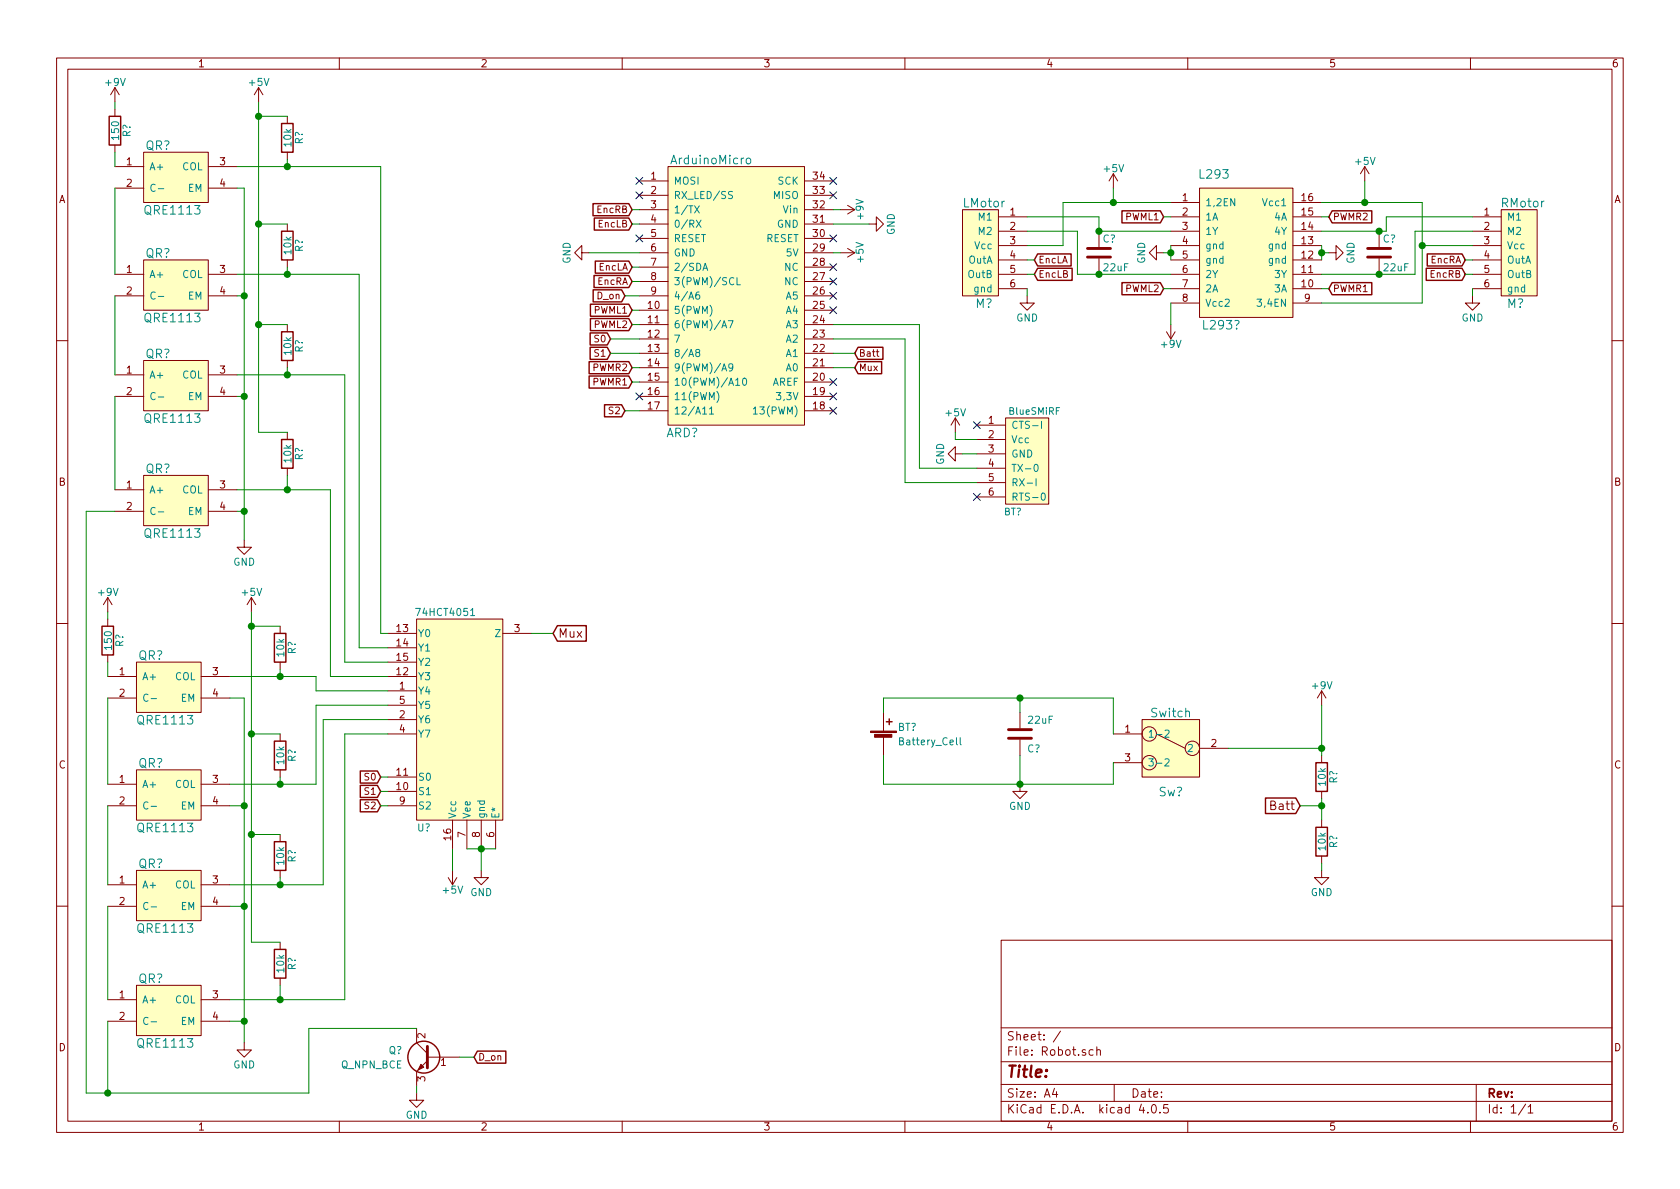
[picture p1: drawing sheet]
<svg xmlns="http://www.w3.org/2000/svg" width="297mm" height="210mm" viewBox="0 0 297 210" stroke-linecap="round" stroke-linejoin="round" font-family="sans-serif">
<g fill="none" stroke="#840000" stroke-width=".18">
<path d="M10 10.3h277v189.9h-277zM12 12.2h273v186.1h-273zM20.3 15.5l-.7 1.3M20.3 15.5v2.5M20.3 19.3v1.3M20.3 15.5l.8 1.3M45.7 15.5l-.7 1.3M45.7 15.5v2.5M45.7 15.5l.8 1.3M60 10.3v1.9M110 10.3v1.9M160 10.3v1.9"/>
<path d="M210 10.3v1.9M260 10.3v1.9M20.3 29.5h5.1M20.3 33.3h5.1M20.3 25.6v1.3M25.4 26.9h11.4v8.9h-11.4zM36.8 29.5h5.1M36.8 33.3h5.1M50.8 20.6v1.2M50.8 26.9v1.3M50.8 39.6v1.3M113 32h5.1"/>
<path d="M113 34.5h5.1M113 37.1h5.1M113 39.6h5.1M118.1 29.5h24.1v45.7h-24.1zM142.2 33.3h.1M142.2 32h5.1M142.2 34.5h5.1M142.2 37.1h5.1M142.2 39.6h5.1M148.6 37.1h2.5M149.9 36.3l1.2 .8M151.1 37.1l-1.2 .7"/>
<path d="M153.7 39.6h1.2v-1.3l1.3 1.3-1.3 1.3v-1.3M170.2 37.1h6.3v15.2h-6.3zM176.5 38.3h5.1M196.8 30.7l-.7 1.3M196.8 30.7v2.6M196.8 30.7l.8 1.3M207 35.8h5.1M207 38.3h5.1M212.1 33.3h16.5v22.8h-16.5zM228.6 35.8h5.1M228.6 38.3h5.1M241.3 29.5l-.8 1.2"/>
<path d="M241.3 29.5v2.5M241.3 29.5l.8 1.2M260.3 38.3h5.1M265.4 37.1h6.4v15.2h-6.4zM20.3 48.5h5.1M20.3 52.3h5.1M25.4 46h11.4v8.9h-11.4zM36.8 48.5h5.1M36.8 52.3h5.1M50.8 46v1.2M50.8 57.4v1.3M102.9 44.7v-1.3l-1.3 1.3 1.3 1.3v-1.3h1.2"/>
<path d="M113 52.3h5.1M113 42.2h5.1M113 44.7h5.1M113 47.2h5.1M113 49.8h5.1M113 54.9h5.1M113 57.4h5.1M113 59.9h5.1M142.2 43.4h.1M142.2 52.3h5.1M142.2 42.2h5.1M142.2 44.7h5.1"/>
<path d="M142.2 47.2h5.1M142.2 49.8h5.1M142.2 54.9h5.1M142.2 57.4h5.1M142.2 59.9h5.1M148.6 44.7h2.5M149.9 43.9l1.2 .8M151.1 44.7l-1.2 .8M176.5 48.5h5.1M176.5 40.9h5.1M176.5 43.4h5.1M176.5 46h5.1"/>
<path d="M176.5 51h5.1M181.6 52.3v1.3h1.3l-1.3 1.3-1.3-1.3h1.3M194.3 40.9v2.8M194.3 45.7v2.8M204.5 44.7v-1.3l-1.3 1.3 1.3 1.3v-1.3h1.2M206.2 58.7l.8 1.2M207 48.5h5.1M207 40.9h5.1M207 43.4h5.1M207 46h5.1M207 51h5.1M207 53.6h5.1"/>
<path d="M207 57.4v2.5M207.8 58.7l-.8 1.2M228.6 48.5h5.1M228.6 40.9h5.1M228.6 43.4h5.1M228.6 46h5.1M228.6 51h5.1M228.6 53.6h5.1M234.9 44.7h1.3v-1.3l1.3 1.3-1.3 1.3v-1.3M243.8 40.9v2.8M243.8 45.7v2.8M260.3 52.3v1.3h1.3l-1.3 1.3-1.2-1.3h1.2"/>
<path d="M260.3 48.5h5.1M260.3 40.9h5.1M260.3 43.4h5.1M260.3 46h5.1M260.3 51h5.1M10 60.2h2M20.3 66.3h5.1M20.3 70.1h5.1M25.4 63.7h11.4v8.9h-11.4zM36.8 66.3h5.1M36.8 70.1h5.1M50.8 63.7v1.3"/>
<path d="M50.8 76.4v1.3M113 70.1h5.1M113 67.6h5.1M113 65h5.1M113 62.5h5.1M113 72.6h5.1M142.2 70.1h5.1M142.2 67.6h5.1M142.2 65h5.1M142.2 62.5h5.1M142.2 72.6h5.1M154.9 62.2h.5"/>
<path d="M155.1 61.8v1l.3 .2M168.9 73.9l.8 1.3M168.9 73.9v2.5M168.9 73.9l-.8 1.3M172.7 75.2h5.1M172.7 77.7h5.1M177.8 73.9h7.6v15.2h-7.6zM285 60.2h2M20.3 86.6h5.1M20.3 90.4h5.1M25.4 84.1h11.4v8.9h-11.4zM36.8 86.6h5.1"/>
<path d="M36.8 90.4h5.1M43.2 95.5v1.3h1.2l-1.2 1.2-1.3-1.2h1.3M50.8 82.8v1.3M168.9 80.3v1.2l-1.3-1.2 1.3-1.3v1.3h1.3M172.7 80.3h5.1M172.7 82.8h5.1M172.7 85.3h5.1M172.7 87.9h5.1M10 110.3h2M19 119.6h5.1M19 105.7l-.7 1.2M19 105.7v2.5"/>
<path d="M19 109.5v1.2M19 115.8v1.3M19 105.7l.8 1.2M24.1 117.1h11.5v8.9h-11.5zM35.6 119.6h5M44.4 105.7l-.7 1.2M44.4 105.7v2.5M44.4 105.7l.8 1.2M49.5 110.7v1.3M49.5 117.1v1.3M68.6 119.6h5.1M68.6 112h5.1"/>
<path d="M68.6 114.5h5.1M68.6 117.1h5.1M73.7 109.5h15.2v35.5h-15.2zM88.9 112h5.1M285 110.3h2M19 138.7h5.1M19 123.4h5.1M24.1 136.1h11.5v8.9h-11.5zM35.6 138.7h5M35.6 123.4h5M49.5 129.8v1.3M49.5 136.1v1.3"/>
<path d="M68.6 122.2h5.1M68.6 127.2h5.1M68.6 129.8h5.1M68.6 124.7h5.1M68.6 139.9h5.1M68.6 137.4h5.1M156.2 126v3.3M156.2 130.3v3.3M180.3 138.7v1.2h1.3l-1.3 1.3-1.2-1.3h1.2M180.3 126v2.8M180.3 130.8v2.8M196.8 129.8h5.1"/>
<path d="M196.8 134.9h5.1M201.9 127.2h10.2v10.2h-10.2zM204.5 129.8l5 2.5M210.8 127.2h.1M212.1 132.3h5.1M233.7 122.2l-.8 1.2M233.7 122.2v2.5M233.7 133.6v1.3M233.7 139.9v1.3M233.7 122.2l.7 1.2M19 142.5h5.1M19 156.5h5.1"/>
<path d="M24.1 153.9h11.5v8.9h-11.5zM35.6 142.5h5M35.6 156.5h5M49.5 147.6v1.2M49.5 153.9v1.3M68.6 142.5h5.1M79.2 155.2l.8 1.3M80 145v5.1M80 153.9v2.6M80.8 155.2l-.8 1.3M82.5 145v5.1M85.1 153.9v1.3h1.3l-1.3 1.3-1.3-1.3h1.3"/>
<path d="M85.1 145v5.1M87.6 145v5.1M233.7 153.9v1.3h1.2l-1.2 1.3-1.3-1.3h1.3M233.7 145v1.3M233.7 151.4v1.2M10 160.2h2M19 160.3h5.1M19 176.8h5.1M24.1 174.2h11.5v8.9h-11.5zM35.6 160.3h5M35.6 176.8h5M49.5 166.6v1.3"/>
<path d="M49.5 173v1.2M177 166.3h108v32h-108zM285 160.2h2M19 180.6h5.1M35.6 180.6h5M43.2 184.4v1.3h1.2l-1.2 1.2-1.3-1.2h1.3M60 198.3v1.9M73.7 193.3v1.3h1.2l-1.2 1.2-1.3-1.2h1.3M73.7 181.9v2.5l1.9 1.9M75.6 187.6l-1.9 1.9v2.5M75.6 186.9h5.7M110 198.3v1.9"/>
<path d="M160 198.3v1.9M177 194.8h108M177 191.8h108M177 187.8h108M177 181.8h108M186.4 192.5l-.3 1h.9M186.8 193v1M187.5 182.3l-1.3 2M193.3 185.7l-.5-.1-.2 .3v.6l.2 .1 .5-.1M193.9 185.7l.2-.1 .4 .1 .1 .9M193.9 185.1v1.5M197 191.8v3"/>
<path d="M201.8 195.2l-.4 1.1h1M202.9 196.7v.1M203.8 195.4l.1-.1a.81 .81 0 0 1 .6 .6 .81 .81 0 0 1-.3 .8l-.1 .1a.8 .8 0 0 1-.6-.6 .8 .8 0 0 1 .3-.8zM205.1 196.7v.1M206.5 195.3h-.7l-.1 .7 .2-.1 .5 .1 .2 .2-.1 .5-.2 .1-.6-.1M210 198.3v1.9M260 198.3v1.9M261 191.8v6.5M269.7 195.2l-1.2 2M270.2 195.8l.4-.5v1.5M270.2 196.8h.8"/>
<circle cx="203.2" cy="129.8" r="1.27"/>
<circle cx="203.2" cy="134.9" r="1.27"/>
<circle cx="210.8" cy="132.3" r="1.27"/>
</g>
<g fill="#ffffc2" stroke="#ffffc2" stroke-width=".18">
<path d="M24.1 136.1h11.5v8.9h-11.5z"/>
<path d="M24.1 153.9h11.5v8.9h-11.5z"/>
<path d="M24.1 174.2h11.5v8.9h-11.5z"/>
<path d="M24.1 117.1h11.5v8.9h-11.5z"/>
<path d="M25.4 46h11.4v8.9h-11.4z"/>
<path d="M25.4 63.7h11.4v8.9h-11.4z"/>
<path d="M25.4 84.1h11.4v8.9h-11.4z"/>
<path d="M25.4 26.9h11.4v8.9h-11.4z"/>
<path d="M118.1 29.5h24.1v45.7h-24.1z"/>
<path d="M73.7 109.5h15.2v35.5h-15.2z"/>
<path d="M212.1 33.3h16.5v22.8h-16.5z"/>
<path d="M265.4 37.1h6.4v15.2h-6.4z"/>
<path d="M170.2 37.1h6.3v15.2h-6.3z"/>
<path d="M177.8 73.9h7.6v15.2h-7.6z"/>
<path d="M201.9 127.2h10.2v10.2h-10.2z"/>
</g>
<g fill="none" stroke="#008484" stroke-width=".18">
<path d="M27.4 32.7a.5 .5 0 0 0-.6 0 .5 .5 0 0 0-.1 .6l.1 .3a.41 .41 0 0 0 .6 .1M28 33.4h1M122.8 36.4l.8 1.3M123.1 38.9l.9 1.3M123.6 36.4l-.8 1.3M124 38.9l-.9 1.3M129.5 33.9h-.5l-.2 .2 .1 .3 .6 .2v.4l-.2 .1-.5-.1M132 28.1l.2-.1 .5 .1v.6l-.1 .2-.4 .1-.2-.2zM27.4 51.7a.5 .5 0 0 0-.6 0 .5 .5 0 0 0-.1 .6l.1 .4a.41 .41 0 0 0 .6 .1M28 52.4h1M123.6 51.6a.47 .47 0 0 0-.6 .6l.1 .6 .4 .1 .2-.1v-.5l-.1-.1-.4-.1-.2 .2M124.3 47.8l.4-1.2 .4 1.2"/>
<path d="M124.4 47.4h.6M128.8 56.7h.8l-.5 1.3M130.3 49.1v1.3h.6M27.4 69.5a.5 .5 0 0 0-.6 0 .5 .5 0 0 0-.1 .6l.1 .4a.41 .41 0 0 0 .6 .1M28 70.2h1M123.2 62.3l-.2-.2 .1-.2 .1-.1 .5 .1v.3l-.6 .2-.1 .2 .1 .3 .1 .2h.3l.2-.3v-.3l-.2-.2M125.5 72.3l.3-.3v1.2M125.5 73.2h.7M126.7 69.2a1.51 1.51 0 0 1 0 2M129.6 64.9l-.3 .2h-.2l-.2-.2 .1-.5 .3-.1 .3 .3a.84 .84 0 0 1-.4 1h-.2M130.1 68.1h.7M131.4 67l.2-.1a.67 .67 0 0 1 .4 .6 .67 .67 0 0 1-.4 .6l-.2-.1-.1-.3z"/>
<path d="M133.2 72.3l.4-.3v1.2M133.2 73.2h.7M184.1 74.5v1.3M27.4 89.8a.5 .5 0 0 0-.6 0 .5 .5 0 0 0-.1 .6l.1 .4a.41 .41 0 0 0 .6 .1M28 90.5h1M182.9 82.2l.2-.1a.67 .67 0 0 1 .5 .6 .67 .67 0 0 1-.5 .7l-.2-.1-.1-.4zM183.2 84.7v1.2M184.2 87.3l.2-.1a.67 .67 0 0 1 .4 .6 .67 .67 0 0 1-.4 .7l-.2-.2-.1-.3zM83.2 108.9h.7M26.2 122.9a.5 .5 0 0 0-.7 0 .5 .5 0 0 0-.1 .6l.1 .3a.41 .41 0 0 0 .7 .1M26.7 123.5h1M169.8 130.4v1.1l.2 .2"/>
<path d="M206 129.2l.5-.1 .2 .1v.3l-.8 .9h.8M206 134.3l.5-.1 .2 .1v.2l-.8 1h.8M26.2 141.9a.5 .5 0 0 0-.7 0 .5 .5 0 0 0-.1 .6l.1 .4a.41 .41 0 0 0 .7 0M26.2 159.7a.5 .5 0 0 0-.7 0 .5 .5 0 0 0-.1 .6l.1 .3a.41 .41 0 0 0 .7 .1M26.7 142.6h1M26.7 160.4h1M26.2 180a.5 .5 0 0 0-.7 0 .5 .5 0 0 0-.1 .6l.1 .4a.41 .41 0 0 0 .7 0M26.7 180.7h1"/>
</g>
<g fill="none" stroke="#840000" stroke-width=".25">
<path d="M19.3 20.6h2v5h-2zM49.8 21.8h2v5.1h-2zM104.9 36h6.3l.6 1.1-.6 1h-6.3zM105.1 38.6h6.1l.6 1-.6 1.1h-6.1zM198.4 37.3h6.8l.5 1-.5 1.1h-6.8zM235.5 37.3h7v2.1h-7l-.6-1.1zM49.8 40.9h2v5.1h-2zM49.8 58.7h2v5h-2zM104.3 58.9h3.1l.5 1-.5 1.1h-3.1zM104.4 53.8h6.8l.6 1.1-.6 1h-6.8zM104.4 56.3h6.8l.6 1.1-.6 1.1h-6.8zM104.9 51.3h5l.6 1-.6 1.1h-5z"/>
<path d="M105 48.7h6.2l.6 1.1-.6 1h-6.2zM105.3 46.2h5.9l.6 1-.6 1.1h-5.9zM183.5 44.9h5.9v2.1h-5.9l-.6-1zM183.5 47.4h6.1v2.2h-6.1l-.6-1.1zM198.4 50h6.8l.5 1-.5 1.1h-6.8zM235.5 50h7v2.1h-7l-.6-1.1zM252.2 47.4h6.3l.6 1.1-.6 1.1h-6.3zM252.3 44.9h6.2l.6 1.1-.6 1h-6.2zM49.8 77.7h2v5.1h-2zM104.2 64h7l.6 1-.6 1.1h-7zM104.2 66.5h7l.6 1.1-.6 1h-7zM104.3 61.4h3.1l.5 1.1-.5 1h-3.1z"/>
<path d="M106.9 71.6h3l.6 1-.6 1.1h-3zM151.7 64h4.2v2.1h-4.2l-.6-1.1zM151.7 61.4h4.4v2.1h-4.4l-.6-1zM18 110.7h2.1v5.1h-2.1zM48.5 112h2v5.1h-2zM98.6 110.6h5.1v2.8h-5.1l-.8-1.4zM48.5 131.1h2v5h-2zM63.7 136.3h3l.6 1.1-.6 1.1h-3zM63.7 138.9h3l.6 1-.6 1.1h-3zM156.7 127.6h1M157.2 127.1v1M232.7 134.9h2v5h-2z"/>
<path d="M48.5 148.8h2v5.1h-2zM63.7 141.4h3l.6 1.1-.6 1.1h-3zM223.7 141.1h5.4l.8 1.4-.8 1.4h-5.4zM232.7 146.3h2v5.1h-2zM48.5 167.9h2v5.1h-2zM84.4 185.9h5v2.1h-5l-.6-1.1z"/>
<circle cx="74.9" cy="186.9" r="2.82"/>
</g>
<g fill="none" stroke="#008400" stroke-width=".18">
<path d="M20.3 18v1.3M45.7 18v58.4h5.1M20.3 26.9v2.6M20.3 33.3v15.2M41.9 33.3h1.3v62.2M41.9 29.5h25.4v82.5h1.3M45.7 20.6h5.1M45.7 39.6h5.1M50.8 28.2v1.3M111.8 39.6h1.2M111.8 37.1h1.2M147.3 39.6h6.4"/>
<path d="M147.3 37.1h1.3M181.6 38.3h12.7v2.6h12.7M196.8 33.3v2.5M205.7 38.3h1.3M207 35.8h-19v7.6h-6.4M233.7 35.8h17.8v17.8h-17.8M233.7 38.3h1.2M241.3 32v3.8M260.3 38.3h-15.2v2.6h-11.4M20.3 52.3v14M41.9 52.3h1.3M41.9 48.5h21.6v66h5.1"/>
<path d="M45.7 57.4h5.1M50.8 47.2v1.3M104.1 44.7h8.9M107.9 59.9h5.1M110.5 52.3h2.5M111.8 57.4h1.2M111.8 54.9h1.2M111.8 47.2h1.2M111.8 49.8h1.2M147.3 57.4h15.3v25.4h10.1M147.3 59.9h12.7v25.4h12.7M147.3 44.7h1.3"/>
<path d="M181.6 48.5h1.3M181.6 40.9h8.9v7.6h16.5M181.6 51v1.3M181.6 46h1.3M205.7 44.7h1.3M205.7 51h1.3M207 43.4v2.6M207 53.6v3.8M233.7 44.7h1.2M233.7 51h1.2M233.7 43.4v2.6M251.5 43.4h8.8"/>
<path d="M259.1 48.5h1.2M259.1 46h1.2M260.3 40.9h-10.1v7.6h-16.5M260.3 51v1.3M20.3 70.1v16.5M41.9 70.1h1.3M41.9 66.3h19.1v50.8h7.6M50.8 65v1.3M107.9 62.5h5.1M110.5 72.6h2.5M111.8 65h1.2M111.8 67.6h1.2"/>
<path d="M147.3 65h3.8M147.3 62.5h3.8M168.9 76.4v1.3h3.8M20.3 90.4h-5.1v102.9h39.4v-11.4h19.1M41.9 90.4h1.3M41.9 86.6h16.5v33h10.2M50.8 84.1v2.5M170.2 80.3h2.5M19 108.2v1.3M19 117.1v2.5M40.6 119.6h15.3v2.6h12.7M44.4 108.2v58.4h5.1"/>
<path d="M44.4 110.7h5.1M49.5 118.4v1.2M94 112h3.8M19 123.4v15.3M40.6 123.4h2.6v61M44.4 129.8h5.1M49.5 137.4v1.3M67.3 137.4h1.3M67.3 139.9h1.3M68.6 129.8h-7.6v47h-20.4M68.6 127.2h-11.5v29.3h-16.5M68.6 124.7h-12.7v14h-15.3"/>
<path d="M156.2 126v-2.6h40.6v6.4M156.2 133.6v5.1h40.6v-3.8M180.3 123.4v2.6M180.3 133.6v5.1M217.2 132.3h16.5M233.7 124.7v8.9M19 142.5v14M40.6 142.5h2.6M44.4 147.6h5.1M49.5 155.2v1.3M67.3 142.5h1.3M80 150.1v3.8"/>
<path d="M82.5 150.1h5.1M85.1 150.1v3.8M229.9 142.5h3.8M233.7 141.2v3.8M233.7 152.6v1.3M19 160.3v16.5M40.6 160.3h2.6M49.5 174.2v2.6M19 180.6v12.7M40.6 180.6h2.6M73.7 192v1.3M81.3 186.9h2.5"/>
</g>
<g fill="#008400" stroke="#008400" stroke-width=".25">
<circle cx="43.2" cy="52.3" r=".51"/>
<circle cx="43.2" cy="70.1" r=".51"/>
<circle cx="43.2" cy="90.4" r=".51"/>
<circle cx="43.2" cy="142.5" r=".51"/>
<circle cx="43.2" cy="160.3" r=".51"/>
<circle cx="43.2" cy="180.6" r=".51"/>
<circle cx="50.8" cy="86.6" r=".51"/>
<circle cx="45.7" cy="57.4" r=".51"/>
<circle cx="50.8" cy="66.3" r=".51"/>
<circle cx="50.8" cy="48.5" r=".51"/>
<circle cx="45.7" cy="20.6" r=".51"/>
<circle cx="45.7" cy="39.6" r=".51"/>
<circle cx="49.5" cy="176.8" r=".51"/>
<circle cx="44.5" cy="147.6" r=".51"/>
<circle cx="44.5" cy="129.8" r=".51"/>
<circle cx="44.5" cy="110.7" r=".51"/>
<circle cx="49.5" cy="119.6" r=".51"/>
<circle cx="49.5" cy="138.7" r=".51"/>
<circle cx="49.5" cy="156.5" r=".51"/>
<circle cx="19" cy="193.3" r=".51"/>
<circle cx="85.1" cy="150.1" r=".51"/>
<circle cx="241.3" cy="35.8" r=".51"/>
<circle cx="196.9" cy="35.8" r=".51"/>
<circle cx="207" cy="44.7" r=".51"/>
<circle cx="233.7" cy="44.7" r=".51"/>
<circle cx="194.3" cy="40.9" r=".51"/>
<circle cx="194.3" cy="48.5" r=".51"/>
<circle cx="243.8" cy="40.9" r=".51"/>
<circle cx="243.8" cy="48.5" r=".51"/>
<circle cx="251.5" cy="43.4" r=".51"/>
<circle cx="50.8" cy="29.5" r=".51"/>
<circle cx="180.3" cy="123.4" r=".51"/>
<circle cx="180.3" cy="138.7" r=".51"/>
<circle cx="233.7" cy="132.3" r=".51"/>
<circle cx="233.7" cy="142.5" r=".51"/>
</g>
<path d="M192.3 45.5h4M192.3 43.9h4M241.8 45.5h4.1M241.8 43.9h4.1M178.3 130.6h4.1M178.3 129h4.1M75.6 185v3.8" fill="none" stroke="#840000" stroke-width=".51"/>
<g fill="#840000" stroke="#840000" stroke-width=".18">
<path d="M74.4 188.2l.5 .5-1 .5z"/>
<path d="M153.9 129.3h4.6v.2h-4.6z"/>
<path d="M154.6 129.9h3.1v.5h-3.1z"/>
</g>
<g fill="none" stroke="#000084" stroke-width=".18">
<path d="M112.4 31.4l1.2 1.2M112.4 33.9l1.2 1.2M113.6 31.4l-1.2 1.2M113.6 33.9l-1.2 1.2M146.7 33.9l1.2 1.2M146.7 31.4l1.2 1.2M147.9 33.9l-1.2 1.2M147.9 31.4l-1.2 1.2M112.4 41.5l1.2 1.3M113.6 41.5l-1.2 1.3M146.7 54.2l1.2 1.3M146.7 51.7l1.2 1.2"/>
<path d="M146.7 49.2l1.2 1.2M146.7 46.6l1.2 1.2M146.7 41.5l1.2 1.3M147.9 54.2l-1.2 1.3M147.9 51.7l-1.2 1.2M147.9 49.2l-1.2 1.2M147.9 46.6l-1.2 1.2M147.9 41.5l-1.2 1.3M112.4 69.5l1.2 1.2M113.6 69.5l-1.2 1.2M146.7 72l1.2 1.2M146.7 69.5l1.2 1.2"/>
<path d="M146.7 66.9l1.2 1.3M147.9 72l-1.2 1.2M147.9 69.5l-1.2 1.2M147.9 66.9l-1.2 1.3M172.1 74.6l1.2 1.2M173.3 74.6l-1.2 1.2M172.1 87.3l1.2 1.2M173.3 87.3l-1.2 1.2"/>
</g>
<text font-size="2.8" fill="#840000" x="178" y="190.5">Title:</text>
<g font-size="2.1" fill="#008484">
<text x="25.7" y="26.5">QR?</text>
<text x="118.8" y="29.1">ArduinoMicro</text>
<text x="212.2" y="31.6">L293</text>
<text x="25.8" y="37.9">QRE1113</text>
<text x="170.4" y="36.7">LMotor</text>
<text x="265.5" y="36.7">RMotor</text>
<text x="25.7" y="45.6">QR?</text>
<text x="25.8" y="57">QRE1113</text>
<text x="172.5" y="54.5">M?</text>
<text x="212.8" y="58.3">L293?</text>
<text x="266.4" y="54.5">M?</text>
<text x="25.7" y="63.3">QR?</text>
<text x="25.8" y="74.8">QRE1113</text>
<text x="117.7" y="77.3">ARD?</text>
<text x="25.7" y="83.7">QR?</text>
<text x="25.8" y="95.1">QRE1113</text>
<text x="24.4" y="116.7">QR?</text>
<text x="24.6" y="128.1">QRE1113</text>
<text x="203.6" y="126.8">Switch</text>
<text x="24.4" y="135.7">QR?</text>
<text x="204.8" y="140.8">Sw?</text>
<text x="24.6" y="147.2">QRE1113</text>
<text x="24.4" y="153.5">QR?</text>
<text x="24.6" y="164.9">QRE1113</text>
<text x="24.4" y="173.8">QR?</text>
<text x="24.6" y="185.3">QRE1113</text>
</g>
<g font-size="2.1" fill="#840000">
<text x="98.7" y="112.8">Mux</text>
<text x="224.8" y="143.3">Batt</text>
<text x="178" y="184">Sheet: /</text>
<text x="178" y="186.7">File: Robot.sch</text>
<text x="178" y="196.9">KiCad E.D.A. kicad 4.0.5</text>
<text x="178" y="194.1">Size: A4</text>
<text x="200" y="194.1">Date:</text>
<text x="263" y="194.1">Rev:</text>
<text x="263" y="196.9">Id: 1/1</text>
</g>
<g font-size="1.8" fill="#840000">
<text x="35" y="11.9">1</text>
<text x="85" y="11.9">2</text>
<text x="135" y="11.9">3</text>
<text x="185" y="11.9">4</text>
<text x="235" y="11.9">5</text>
<text x="285" y="11.9">6</text>
<text x="22.4" y="29.2">1</text>
<text x="38.9" y="29.2">3</text>
<text x="10.4" y="35.9">A</text>
<text x="22.4" y="33">2</text>
<text x="38.9" y="33">4</text>
<text x="115.1" y="31.7">1</text>
<text x="115.1" y="34.3">2</text>
<text x="143.8" y="34.3">33</text>
<text x="143.8" y="31.7">34</text>
<text x="209.1" y="35.6">1</text>
<text x="230.2" y="35.6">16</text>
<text x="285.4" y="35.9">A</text>
<text x="115.1" y="36.8">3</text>
<text x="115.1" y="39.4">4</text>
<text x="115.1" y="41.9">5</text>
<text x="143.8" y="41.9">30</text>
<text x="143.8" y="39.4">31</text>
<text x="143.8" y="36.8">32</text>
<text x="178.6" y="38.1">1</text>
<text x="178.6" y="40.6">2</text>
<text x="209.1" y="38.1">2</text>
<text x="209.1" y="40.6">3</text>
<text x="230.2" y="40.6">14</text>
<text x="230.2" y="38.1">15</text>
<text x="262.4" y="38.1">1</text>
<text x="262.4" y="40.6">2</text>
<text x="115.1" y="44.4">6</text>
<text x="115.1" y="47">7</text>
<text x="143.8" y="47">28</text>
<text x="143.8" y="44.4">29</text>
<text x="178.6" y="43.2">3</text>
<text x="178.6" y="45.7">4</text>
<text x="209.1" y="43.2">4</text>
<text x="209.1" y="45.7">5</text>
<text x="230.2" y="45.7">12</text>
<text x="230.2" y="43.2">13</text>
<text x="262.4" y="43.2">3</text>
<text x="262.4" y="45.7">4</text>
<text x="22.4" y="48.3">1</text>
<text x="22.4" y="52.1">2</text>
<text x="38.9" y="48.3">3</text>
<text x="38.9" y="52.1">4</text>
<text x="115.1" y="49.5">8</text>
<text x="115.1" y="52.1">9</text>
<text x="143.8" y="52.1">26</text>
<text x="143.8" y="49.5">27</text>
<text x="178.6" y="48.3">5</text>
<text x="178.6" y="50.8">6</text>
<text x="209.1" y="48.3">6</text>
<text x="209.1" y="50.8">7</text>
<text x="209.1" y="53.3">8</text>
<text x="230.2" y="50.8">10</text>
<text x="230.2" y="48.3">11</text>
<text x="230.7" y="53.3">9</text>
<text x="262.4" y="48.3">5</text>
<text x="262.4" y="50.8">6</text>
<text x="114.6" y="54.6">10</text>
<text x="114.6" y="57.1">11</text>
<text x="114.6" y="59.7">12</text>
<text x="143.8" y="59.7">23</text>
<text x="143.8" y="57.1">24</text>
<text x="143.8" y="54.6">25</text>
<text x="114.6" y="62.2">13</text>
<text x="114.6" y="64.8">14</text>
<text x="143.8" y="64.8">21</text>
<text x="143.8" y="62.2">22</text>
<text x="22.4" y="66">1</text>
<text x="22.4" y="69.8">2</text>
<text x="38.9" y="66">3</text>
<text x="38.9" y="69.8">4</text>
<text x="114.6" y="67.3">15</text>
<text x="114.6" y="69.8">16</text>
<text x="143.8" y="67.3">20</text>
<text x="143.8" y="69.8">19</text>
<text x="114.6" y="72.4">17</text>
<text x="143.8" y="72.4">18</text>
<text x="174.8" y="74.9">1</text>
<text x="174.8" y="77.5">2</text>
<text x="174.8" y="80">3</text>
<text x="174.8" y="82.5">4</text>
<text x="10.4" y="85.9">B</text>
<text x="22.4" y="86.4">1</text>
<text x="38.9" y="86.4">3</text>
<text x="174.8" y="85.1">5</text>
<text x="174.8" y="87.6">6</text>
<text x="285.4" y="85.9">B</text>
<text x="22.4" y="90.2">2</text>
<text x="38.9" y="90.2">4</text>
<text x="70.2" y="111.8">13</text>
<text x="91" y="111.8">3</text>
<text x="21.1" y="119.4">1</text>
<text x="37.6" y="119.4">3</text>
<text x="70.2" y="119.4">12</text>
<text x="70.2" y="114.3">14</text>
<text x="70.2" y="116.8">15</text>
<text x="21.1" y="123.2">2</text>
<text x="37.6" y="123.2">4</text>
<text x="70.6" y="121.9">1</text>
<text x="70.6" y="124.5">5</text>
<text x="70.6" y="127">2</text>
<text x="70.6" y="129.5">4</text>
<text x="198.9" y="129.5">1</text>
<text x="10.4" y="135.9">C</text>
<text x="70.2" y="137.2">11</text>
<text x="198.9" y="134.6">3</text>
<text x="214.1" y="132.1">2</text>
<text x="285.4" y="135.9">C</text>
<text x="21.1" y="138.4">1</text>
<text x="21.1" y="142.2">2</text>
<text x="37.6" y="138.4">3</text>
<text x="37.6" y="142.2">4</text>
<text x="70.2" y="139.7">10</text>
<text x="70.6" y="142.2">9</text>
<text x="79.8" y="148.5" transform="rotate(-90 79.8 148.5)">16</text>
<text x="82.3" y="148.1" transform="rotate(-90 82.3 148.1)">7</text>
<text x="84.8" y="148.1" transform="rotate(-90 84.8 148.1)">8</text>
<text x="87.4" y="148.1" transform="rotate(-90 87.4 148.1)">6</text>
<text x="21.1" y="156.2">1</text>
<text x="21.1" y="160">2</text>
<text x="37.6" y="156.2">3</text>
<text x="37.6" y="160">4</text>
<text x="21.1" y="176.5">1</text>
<text x="37.6" y="176.5">3</text>
<text x="10.4" y="185.9">D</text>
<text x="21.1" y="180.3">2</text>
<text x="37.6" y="180.3">4</text>
<text x="75.2" y="183.6" transform="rotate(-90 75.2 183.6)">2</text>
<text x="285.4" y="185.9">D</text>
<text x="75.2" y="191.2" transform="rotate(-90 75.2 191.2)">3</text>
<text x="77.9" y="188.5">1</text>
<text x="35" y="199.9">1</text>
<text x="85" y="199.9">2</text>
<text x="135" y="199.9">3</text>
<text x="185" y="199.9">4</text>
<text x="235" y="199.9">5</text>
<text x="285" y="199.9">6</text>
</g>
<g font-size="1.8" fill="#008484">
<text x="18.7" y="15.2">+9V</text>
<text x="44.1" y="15.2">+5V</text>
<text x="21" y="24.6" transform="rotate(-90 21 24.6)">150</text>
<text x="23.1" y="24.3" transform="rotate(-90 23.1 24.3)">R?</text>
<text x="51.5" y="25.9" transform="rotate(-90 51.5 25.9)">10k</text>
<text x="53.5" y="25.5" transform="rotate(-90 53.5 25.5)">R?</text>
<text x="239.7" y="29.2">+5V</text>
<text x="26.4" y="30.1">A+</text>
<text x="32.1" y="30.1">COL</text>
<text x="33.2" y="33.9">EM</text>
<text x="119.1" y="32.6">MOSI</text>
<text x="119.1" y="35.2">RX_LED/SS</text>
<text x="136.7" y="35.2">MISO</text>
<text x="137.5" y="32.6">SCK</text>
<text x="195.2" y="30.4">+5V</text>
<text x="119.1" y="37.7">1/TX</text>
<text x="119.1" y="40.3">0/RX</text>
<text x="137.3" y="40.3">GND</text>
<text x="138.5" y="37.7">Vin</text>
<text x="152.7" y="38.7" transform="rotate(-90 152.7 38.7)">+9V</text>
<text x="158.2" y="41.6" transform="rotate(-90 158.2 41.6)">GND</text>
<text x="173.1" y="39">M1</text>
<text x="173.1" y="41.5">M2</text>
<text x="213.1" y="36.4">1,2EN</text>
<text x="213.1" y="39">1A</text>
<text x="213.1" y="41.5">1Y</text>
<text x="223.4" y="36.4">Vcc1</text>
<text x="225.3" y="39">4A</text>
<text x="225.4" y="41.5">4Y</text>
<text x="266.4" y="39">M1</text>
<text x="266.4" y="41.5">M2</text>
<text x="51.5" y="44.9" transform="rotate(-90 51.5 44.9)">10k</text>
<text x="53.5" y="44.6" transform="rotate(-90 53.5 44.6)">R?</text>
<text x="100.9" y="46.7" transform="rotate(-90 100.9 46.7)">GND</text>
<text x="119.1" y="42.8">RESET</text>
<text x="119.1" y="45.3">GND</text>
<text x="119.1" y="47.9">2/SDA</text>
<text x="135.3" y="42.8">RESET</text>
<text x="138.7" y="47.9">NC</text>
<text x="139.1" y="45.3">5V</text>
<text x="152.7" y="46.3" transform="rotate(-90 152.7 46.3)">+5V</text>
<text x="171.2" y="46.6">OutA</text>
<text x="172.4" y="44.1">Vcc</text>
<text x="194.9" y="42.9">C?</text>
<text x="195.2" y="47.9">22uF</text>
<text x="202.5" y="46.7" transform="rotate(-90 202.5 46.7)">GND</text>
<text x="213.1" y="44.1">gnd</text>
<text x="213.1" y="46.6">gnd</text>
<text x="224.3" y="46.6">gnd</text>
<text x="224.3" y="44.1">gnd</text>
<text x="239.5" y="46.7" transform="rotate(-90 239.5 46.7)">GND</text>
<text x="244.5" y="42.9">C?</text>
<text x="244.8" y="47.9">22uF</text>
<text x="266.4" y="44.1">Vcc</text>
<text x="266.4" y="46.6">OutA</text>
<text x="26.4" y="49.1">A+</text>
<text x="32.1" y="49.1">COL</text>
<text x="33.2" y="53">EM</text>
<text x="119.1" y="50.4">3(PWM)/SCL</text>
<text x="119.1" y="53">4/A6</text>
<text x="138.7" y="50.4">NC</text>
<text x="139" y="53">A5</text>
<text x="171.2" y="49.1">OutB</text>
<text x="172.3" y="51.7">gnd</text>
<text x="213.1" y="49.1">2Y</text>
<text x="213.1" y="51.7">2A</text>
<text x="225.3" y="51.7">3A</text>
<text x="225.4" y="49.1">3Y</text>
<text x="266.4" y="49.1">OutB</text>
<text x="266.4" y="51.7">gnd</text>
<text x="119.1" y="55.5">5(PWM)</text>
<text x="119.1" y="58">6(PWM)/A7</text>
<text x="139" y="58">A3</text>
<text x="139" y="55.5">A4</text>
<text x="179.7" y="56.8">GND</text>
<text x="213.1" y="54.2">Vcc2</text>
<text x="222.7" y="54.2">3,4EN</text>
<text x="258.4" y="56.8">GND</text>
<text x="51.5" y="62.7" transform="rotate(-90 51.5 62.7)">10k</text>
<text x="53.5" y="62.4" transform="rotate(-90 53.5 62.4)">R?</text>
<text x="119.1" y="60.6">7</text>
<text x="119.1" y="63.1">8/A8</text>
<text x="119.1" y="65.7">9(PWM)/A9</text>
<text x="139" y="65.7">A0</text>
<text x="139" y="63.1">A1</text>
<text x="139" y="60.6">A2</text>
<text x="205.4" y="61.5">+9V</text>
<text x="26.4" y="66.9">A+</text>
<text x="32.1" y="66.9">COL</text>
<text x="33.2" y="70.7">EM</text>
<text x="119.1" y="68.2">10(PWM)/A10</text>
<text x="119.1" y="70.7">11(PWM)</text>
<text x="136.4" y="68.2">AREF</text>
<text x="137.6" y="70.7">3,3V</text>
<text x="119.1" y="73.3">12/A11</text>
<text x="133.8" y="73.3">13(PWM)</text>
<text x="167.3" y="73.6">+5V</text>
<text x="178.8" y="75.8">CTS-I</text>
<text x="51.5" y="81.7" transform="rotate(-90 51.5 81.7)">10k</text>
<text x="53.5" y="81.4" transform="rotate(-90 53.5 81.4)">R?</text>
<text x="166.9" y="82.2" transform="rotate(-90 166.9 82.2)">GND</text>
<text x="178.8" y="78.4">Vcc</text>
<text x="178.8" y="80.9">GND</text>
<text x="178.8" y="83.4">TX-0</text>
<text x="26.4" y="87.2">A+</text>
<text x="32.1" y="87.2">COL</text>
<text x="178.8" y="86">RX-I</text>
<text x="178.8" y="88.5">RTS-0</text>
<text x="33.2" y="91.1">EM</text>
<text x="41.2" y="100">GND</text>
<text x="17.4" y="105.4">+9V</text>
<text x="42.8" y="105.4">+5V</text>
<text x="73.9" y="112.6">Y0</text>
<text x="74" y="108.9">74HCT4051</text>
<text x="87.6" y="112.6">Z</text>
<text x="19.8" y="114.8" transform="rotate(-90 19.8 114.8)">150</text>
<text x="21.8" y="114.4" transform="rotate(-90 21.8 114.4)">R?</text>
<text x="50.2" y="116" transform="rotate(-90 50.2 116)">10k</text>
<text x="52.3" y="115.7" transform="rotate(-90 52.3 115.7)">R?</text>
<text x="73.9" y="115.2">Y1</text>
<text x="73.9" y="117.7">Y2</text>
<text x="25.1" y="120.3">A+</text>
<text x="30.8" y="120.3">COL</text>
<text x="31.9" y="124.1">EM</text>
<text x="73.9" y="122.8">Y4</text>
<text x="73.9" y="125.3">Y5</text>
<text x="73.9" y="120.3">Y3</text>
<text x="232.1" y="121.9">+9V</text>
<text x="73.9" y="127.9">Y6</text>
<text x="73.9" y="130.4">Y7</text>
<text x="158.7" y="129.2">BT?</text>
<text x="159.3" y="131.8">Battery_Cell</text>
<text x="181.9" y="128">22uF</text>
<text x="202.9" y="130.4">1-2</text>
<text x="50.2" y="135.1" transform="rotate(-90 50.2 135.1)">10k</text>
<text x="52.3" y="134.7" transform="rotate(-90 52.3 134.7)">R?</text>
<text x="181.6" y="133">C?</text>
<text x="202.9" y="135.5">3-2</text>
<text x="210.1" y="133">2</text>
<text x="25.1" y="139.3">A+</text>
<text x="30.8" y="139.3">COL</text>
<text x="31.9" y="143.1">EM</text>
<text x="73.9" y="143.1">S2</text>
<text x="73.9" y="140.6">S1</text>
<text x="73.9" y="138">S0</text>
<text x="178.4" y="143.2">GND</text>
<text x="234.4" y="138.9" transform="rotate(-90 234.4 138.9)">10k</text>
<text x="236.4" y="138.6" transform="rotate(-90 236.4 138.6)">R?</text>
<text x="73.8" y="147">U?</text>
<text x="80.6" y="144.8" transform="rotate(-90 80.6 144.8)">Vcc</text>
<text x="83.2" y="144.8" transform="rotate(-90 83.2 144.8)">Vee</text>
<text x="85.7" y="144.8" transform="rotate(-90 85.7 144.8)">gnd</text>
<text x="88.3" y="144.8" transform="rotate(-90 88.3 144.8)">E*</text>
<text x="236.4" y="150" transform="rotate(-90 236.4 150)">R?</text>
<text x="50.2" y="152.9" transform="rotate(-90 50.2 152.9)">10k</text>
<text x="52.3" y="152.5" transform="rotate(-90 52.3 152.5)">R?</text>
<text x="234.4" y="150.3" transform="rotate(-90 234.4 150.3)">10k</text>
<text x="25.1" y="157.1">A+</text>
<text x="30.8" y="157.1">COL</text>
<text x="31.9" y="160.9">EM</text>
<text x="78.4" y="158">+5V</text>
<text x="83.1" y="158.4">GND</text>
<text x="231.7" y="158.4">GND</text>
<text x="50.2" y="171.9" transform="rotate(-90 50.2 171.9)">10k</text>
<text x="52.3" y="171.6" transform="rotate(-90 52.3 171.6)">R?</text>
<text x="25.1" y="177.4">A+</text>
<text x="30.8" y="177.4">COL</text>
<text x="31.9" y="181.2">EM</text>
<text x="41.2" y="188.9">GND</text>
<text x="60.3" y="188.9">Q_NPN_BCE</text>
<text x="68.7" y="186.4">Q?</text>
<text x="71.7" y="197.8">GND</text>
</g>
<g font-size="1.7" fill="#840000">
<text x="105.6" y="37.7">EncRB</text>
<text x="105.8" y="40.2">EncLB</text>
<text x="199" y="38.9">PWML1</text>
<text x="235.7" y="38.9">PWMR2</text>
<text x="105.8" y="47.8">EncLA</text>
<text x="183.6" y="46.6">EncLA</text>
<text x="252.9" y="46.6">EncRA</text>
<text x="105.6" y="50.4">EncRA</text>
<text x="105.6" y="52.9">D_on</text>
<text x="183.6" y="49.1">EncLB</text>
<text x="199" y="51.6">PWML2</text>
<text x="235.7" y="51.6">PWMR1</text>
<text x="252.9" y="49.1">EncRB</text>
<text x="105" y="55.4">PWML1</text>
<text x="105" y="58">PWML2</text>
<text x="104.8" y="65.6">PWMR2</text>
<text x="105.2" y="60.5">S0</text>
<text x="105.2" y="63.1">S1</text>
<text x="151.9" y="65.6">Mux</text>
<text x="151.9" y="63.1">Batt</text>
<text x="104.8" y="68.1">PWMR1</text>
<text x="107.7" y="73.2">S2</text>
<text x="64.5" y="138">S0</text>
<text x="64.5" y="140.5">S1</text>
<text x="64.5" y="143.1">S2</text>
<text x="84.6" y="187.5">D_on</text>
</g>
<g font-size="1.7" fill="#008484">
<text x="178.5" y="73.3">BlueSMiRF</text>
<text x="177.5" y="91.1">BT?</text>
</g>
</svg>
